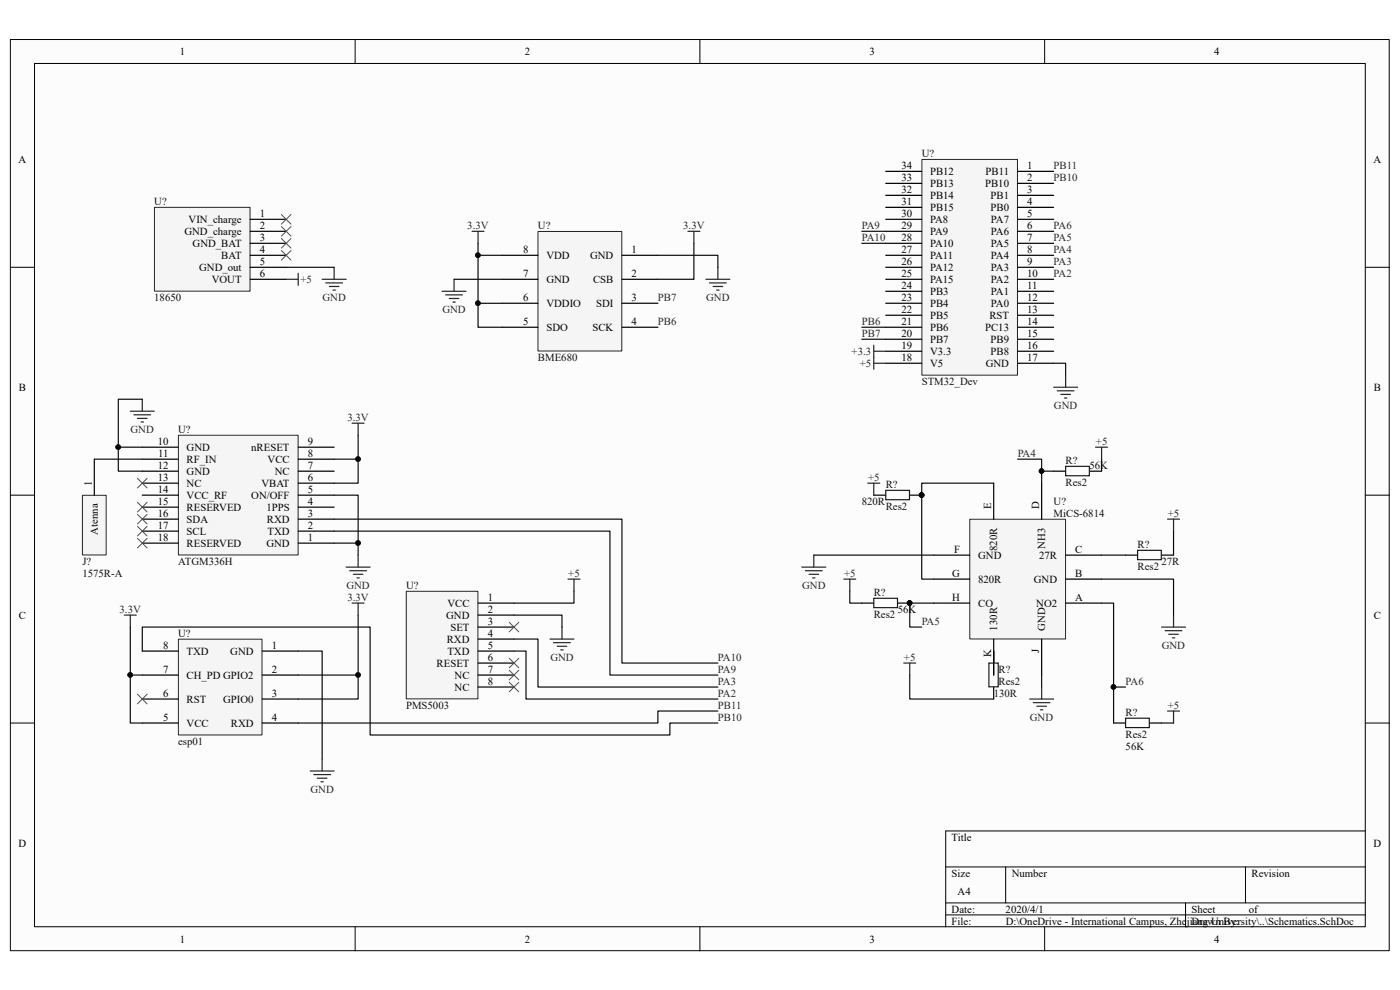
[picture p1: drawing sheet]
<svg xmlns="http://www.w3.org/2000/svg" width="297mm" height="210mm" viewBox="0 0 297 210" stroke-linecap="round" stroke-linejoin="round" font-family="sans-serif">
<path d="M2.2 8.4h292.5v193.3h-292.5z" fill="#fcfcfc"/>
<path d="M2.2 8.4h292.5v193.3h-292.5z" fill="none" stroke="#000" stroke-width=".21"/>
<path d="M7.4 13.5h282.2v183.1h-282.2z" fill="#fcfcfc"/>
<g fill="none" stroke="#000" stroke-width=".21">
<path d="M7.3 13.5h282.3v183.1h-282.3zM75.3 8.4v5.1M148.5 8.4v5.1M221.6 8.4v5.1M2.2 56.7h5.1M289.7 56.7h5.1M2.2 105h5.1M289.7 105h5.1M2.2 153.4h5.1M289.7 153.4h5.1M289.7 176.3h-89.1v20.3M75.3 196.6v5.1"/>
<path d="M148.5 196.6v5.1M200.6 183.9h89.1M200.6 191.5h89.1M200.6 194.1h89.1M213.4 183.9v7.6M221.6 196.6v5.1M251.5 191.5v5.1M264.2 183.9v7.6"/>
</g>
<path d="M195.6 33.9h20.3v45.7h-20.3z" fill="#f5f5f5"/>
<path d="M195.6 33.8h20.3v45.8h-20.3z" fill="none" stroke="#262626" stroke-width=".21"/>
<g fill="none" stroke="#000" stroke-width=".25">
<path d="M187.9 36.4h7.6M187.9 38.9h7.6M215.9 36.4h7.6M215.9 38.9h7.6M187.9 41.4h7.6M187.9 44h7.6M187.9 46.5h7.6M187.9 49.1h7.6M187.9 51.6h7.6M187.9 54.2h7.6M187.9 56.7h7.6M187.9 59.2h7.6"/>
<path d="M215.9 41.4h7.6M215.9 44h7.6M215.9 46.5h7.6M215.9 49.1h7.6M215.9 51.6h7.6M215.9 54.2h7.6M215.9 56.7h7.6M215.9 59.2h7.6M187.9 61.8h7.6M187.9 64.3h7.6M187.9 66.9h7.6M187.9 69.4h7.6"/>
<path d="M187.9 72h7.6M187.9 74.5h7.6M187.9 77.1h7.6M215.9 61.8h7.6M215.9 64.3h7.6M215.9 66.9h7.6M215.9 69.4h7.6M215.9 72h7.6M215.9 74.5h7.6M215.9 77.1h7.6"/>
</g>
<path d="M32.8 44h20.2v17.8h-20.2z" fill="#f5f5f5"/>
<path d="M32.8 44h20.2v17.8h-20.2z" fill="none" stroke="#262626" stroke-width=".21"/>
<path d="M53.1 46.5h7.6M53.1 49.1h7.6M53.1 51.6h7.6M53.1 54.2h7.6M53.1 56.7h7.6M53.1 59.2h7.6" fill="none" stroke="#000" stroke-width=".25"/>
<g fill="none" stroke="#262626" stroke-width=".25">
<path d="M60.7 59.2h2.6M63.3 58v2.5M68.3 59.2h5.1M70.9 56.7v2.5M69.1 60h3.6M69.9 60.8h2M70.6 61.5h.5M185.4 75.8v2.5M185.4 77.1h2.5M226.1 79.6v2.5M223.5 82.1h5.1M224.3 82.9h3.6"/>
<path d="M225.1 83.7h2M225.8 84.4h.5"/>
</g>
<path d="M59.7 50.6l2 2M59.7 53.1l2 2.1M59.7 48.1l2 2M59.7 45.5l2 2M61.7 50.6l-2 2M61.7 53.1l-2 2.1M61.7 48.1l-2 2M61.7 45.5l-2 2" fill="none" stroke="#4c4c4c" stroke-width=".21"/>
<path d="M37.9 92.4h25.3v25.3h-25.3z" fill="#f5f5f5"/>
<path d="M37.8 92.3h25.4v25.4h-25.4z" fill="none" stroke="#262626" stroke-width=".21"/>
<g fill="none" stroke="#000" stroke-width=".25">
<path d="M30.2 100h7.6M30.2 97.4h7.6M30.2 94.9h7.6M63.3 100h7.6M63.3 97.4h7.6M63.3 94.9h7.6M30.2 115.2h7.6M30.2 112.7h7.6M30.2 110.1h7.6M30.2 107.6h7.6M30.2 105h7.6M30.2 102.5h7.6"/>
<path d="M63.3 115.2h7.6M63.3 112.7h7.6M63.3 110.1h7.6M63.3 107.6h7.6M63.3 105h7.6M63.3 102.5h7.6"/>
</g>
<path d="M37.9 135.6h17.7v20.3h-17.7z" fill="#f5f5f5"/>
<path d="M37.8 135.6h17.8v20.3h-17.8z" fill="none" stroke="#262626" stroke-width=".21"/>
<path d="M30.2 138.1h7.6M55.6 138.1h7.7M30.2 143.2h7.6M30.2 148.3h7.6M30.2 153.4h7.6M55.6 143.2h7.7M55.6 148.3h7.7M55.6 153.4h7.7" fill="none" stroke="#000" stroke-width=".25"/>
<path d="M86.2 125.5h15.2v22.8h-15.2z" fill="#f5f5f5"/>
<path d="M86.2 125.4h15.2v22.9h-15.2z" fill="none" stroke="#262626" stroke-width=".21"/>
<path d="M101.4 127.9h7.6M101.4 130.5h7.6M101.4 133h7.6M101.4 135.6h7.6M101.4 138.1h7.6M101.4 140.7h7.6M101.4 143.2h7.6M101.4 145.7h7.6" fill="none" stroke="#000" stroke-width=".25"/>
<g fill="none" stroke="#262626" stroke-width=".25">
<path d="M27.6 87.2h5.1M28.4 88h3.6M29.2 88.8h2M29.9 89.5h.5M30.2 84.7v2.5M74.7 89.8h2.5M76 89.8v2.5M76 117.8v2.5M26.4 130.5h2.5M27.6 130.5v2.5M73.4 120.3h5.1M74.2 121.1h3.6"/>
<path d="M74.7 127.9h2.5M75 121.8h2M75.7 122.6h.5M76 127.9v2.6M116.7 135.6h5.1M117.4 136.3h3.6M118.2 137.1h2M119 137.9h.5M119.2 133v2.6M120.5 122.9h2.5M121.8 122.9v2.5M65.8 163.6h5.1"/>
<path d="M66.6 164.3h3.5M67.3 165.1h2.1M68.1 165.8h.5M68.3 161v2.6"/>
</g>
<path d="M17.5 105.1h5v12.6h-5z" fill="#f5f5f5"/>
<path d="M17.5 105.1h5v12.6h-5z" fill="none" stroke="#262626" stroke-width=".21"/>
<path d="M20 97.4v7.6" fill="none" stroke="#000" stroke-width=".25"/>
<g fill="none" stroke="#4c4c4c" stroke-width=".21">
<path d="M29.2 114.2l2 2M29.2 111.7l2 2M29.2 109.1l2 2M29.2 106.6l2 2M29.2 101.5l2 2M31.2 114.2l-2 2M31.2 111.7l-2 2M31.2 109.1l-2 2M31.2 106.6l-2 2M31.2 101.5l-2 2M108 139.6l2.1 2.1M108 132l2.1 2"/>
<path d="M110.1 139.6l-2.1 2.1M110.1 132l-2.1 2M29.2 147.3l2 2M31.2 147.3l-2 2M108 144.7l2.1 2.1M108 142.2l2.1 2M110.1 144.7l-2.1 2.1M110.1 142.2l-2.1 2"/>
</g>
<path d="M205.8 110.2h20.3v25.4h-20.3z" fill="#f5f5f5"/>
<path d="M205.7 110.2h20.4v25.4h-20.4z" fill="none" stroke="#262626" stroke-width=".21"/>
<g fill="none" stroke="#000" stroke-width=".25">
<path d="M223.5 100h2.6M231.2 100h2.5M185.4 105h2.5M193 105h2.5M198.1 117.8h7.6M210.8 102.5v7.6M221 102.5v7.6M226.1 117.8h7.6M238.8 117.8h2.5M246.4 117.8h2.6M182.8 127.9h2.6M190.5 127.9h2.5"/>
<path d="M198.1 127.9h7.6M198.1 122.9h7.6M210.8 135.6v7.6M221 135.6v7.6M226.1 127.9h7.6M226.1 122.9h7.6M210.8 145.7v2.6M236.2 153.4h2.6M243.9 153.4h2.5"/>
</g>
<g fill="none" stroke="#262626" stroke-width=".25">
<path d="M232.4 94.9h2.6M233.7 94.9v2.5M172.6 117.8v2.5M184.1 102.5h2.5M185.4 102.5v2.5M247.7 110.1h2.5M249 110.1v2.6M170.1 120.3h5.1M170.9 121.1h3.5M171.6 121.8h2.1M172.4 122.6h.5M179 122.9h2.6"/>
<path d="M180.3 122.9v2.5M246.4 133h5.1M247.2 133.8h3.5M248 134.6h2M248.7 135.3h.5M249 130.5v2.5M191.7 140.7h2.6M193 140.7v2.5M218.4 148.3h5.1M219.2 149.1h3.6M220 149.8h2M220.7 150.6h.5"/>
<path d="M221 145.7v2.6M247.7 150.8h2.5M249 150.8v2.6"/>
</g>
<path d="M226.1 98.9h5v2h-5zM187.9 104h5.1v2h-5.1zM241.3 116.7h5.1v2h-5.1zM185.4 126.9h5v2h-5zM209.8 140.7h2v5h-2zM238.8 152.4h5v1.9h-5z" fill="none" stroke="#1c1c1c" stroke-width=".25"/>
<g fill="#0e0e0e" stroke="#0e0e0e" stroke-width=".21">
<circle cx="195.5" cy="105" r=".48"/>
<circle cx="193" cy="127.9" r=".48"/>
</g>
<path d="M114.2 49.1h17.7v25.4h-17.7z" fill="#f5f5f5"/>
<path d="M114.1 49.1h17.8v25.4h-17.8z" fill="none" stroke="#262626" stroke-width=".21"/>
<path d="M106.5 54.2h7.6M106.5 59.2h7.6M131.9 54.2h7.7M131.9 59.2h7.7M106.5 64.3h7.6M106.5 69.4h7.6M131.9 64.3h7.7M131.9 69.4h7.7" fill="none" stroke="#000" stroke-width=".25"/>
<g fill="none" stroke="#262626" stroke-width=".25">
<path d="M96.3 59.2v2.6M100.1 49.1h2.6M101.4 49.1v2.5M145.9 49.1h2.6M147.2 49.1v2.5M149.8 59.2h5M152.3 56.7v2.5M93.8 61.8h5.1M94.5 62.6h3.6M95.3 63.3h2M96.1 64.1h.5M150.5 60h3.6"/>
<path d="M151.3 60.8h2M152 61.5h.6M185.4 73.2v2.6M185.4 74.5h2.5"/>
</g>
<g fill="none" stroke="#0e0e0e" stroke-width=".25">
<path d="M60.7 56.7h10.2M96.3 59.2h10.2M101.4 51.6v2.6h5.1M101.4 54.2v10.1h5.1M139.6 54.2h12.7v2.5M147.2 51.6v7.6h-7.6M182.8 51.6h5.1M182.8 49.1h5.1M101.4 64.3v5.1h5.1M182.8 69.4h5.1M182.8 72h5.1M223.5 77.1h2.6v2.5"/>
<path d="M20 97.4h10.2M25.1 94.9v5.1h5.1M30.2 84.7h-5.1v10.2h5.1M70.9 97.4h5.1M76 92.3v10.2h-5.1M215.9 97.4h5.1v5.1M221 100h2.5M233.7 97.4v2.6M70.9 115.2h5.1v2.6M70.9 105h5.1v10.2M70.9 110.1h61v30.6h20.4M70.9 112.7h58.5v30.5h22.9"/>
<path d="M172.6 117.8h25.5M210.8 102.5h-15.3v20.4h2.6M233.7 117.8h5.1M249 112.7v5.1M27.6 133v20.4h2.6M30.2 138.1v-5.1h48.3v22.9h63.6v-2.5h10.2M63.3 138.1h5v22.9M76 130.5v17.8h-12.7M109 130.5h10.2v2.5M109 135.6h5.1v10.1h38.2M109 138.1h2.6v10.2h40.7M121.8 125.4v2.5h-12.8"/>
<path d="M180.3 125.4v2.5h2.5M198.1 127.9h-5.1v5.1h2.5M210.8 138.1v5.1M233.7 122.9h15.3v7.6M233.7 127.9h2.5v25.5M27.6 143.2h2.6M63.3 143.2h12.7M152.3 150.8h-12.7v2.6h-76.3M193 143.2v5.1h17.8M221 143.2v2.5M236.2 145.7h2.6M246.4 153.4h2.6"/>
</g>
<g fill="#0e0e0e" stroke="#0e0e0e" stroke-width=".21">
<circle cx="27.6" cy="143.2" r=".48"/>
<circle cx="25.1" cy="94.8" r=".48"/>
<circle cx="76" cy="115.2" r=".48"/>
<circle cx="76" cy="97.4" r=".48"/>
<circle cx="76" cy="143.2" r=".48"/>
<circle cx="195.5" cy="105" r=".48"/>
<circle cx="221" cy="99.9" r=".48"/>
<circle cx="193" cy="127.9" r=".48"/>
<circle cx="236.2" cy="145.7" r=".48"/>
<circle cx="101.4" cy="54.1" r=".48"/>
<circle cx="101.4" cy="64.3" r=".48"/>
</g>
<g font-size="2.3">
<text x="38.2" y="11.7">1</text>
<text x="111.3" y="11.7">2</text>
<text x="184.5" y="11.7">3</text>
<text x="257.6" y="11.7">4</text>
<text x="3.9" y="34.6">A</text>
<text x="191.2" y="35.9">34</text>
<text x="217.9" y="35.9">1</text>
<text x="291.4" y="34.6">A</text>
<text x="191.2" y="40.9">32</text>
<text x="191.2" y="38.4">33</text>
<text x="197.3" y="39.7">PB13</text>
<text x="197.3" y="37.1">PB12</text>
<text x="209" y="39.7">PB10</text>
<text x="209.1" y="37.1">PB11</text>
<text x="217.9" y="38.4">2</text>
<text x="217.9" y="40.9">3</text>
<text x="40" y="47.3">VIN_charge</text>
<text x="55.1" y="46">1</text>
<text x="191.2" y="46">30</text>
<text x="191.2" y="43.5">31</text>
<text x="197.3" y="47.3">PA8</text>
<text x="197.3" y="44.7">PB15</text>
<text x="197.3" y="42.2">PB14</text>
<text x="210.1" y="42.2">PB1</text>
<text x="210.1" y="44.7">PB0</text>
<text x="210.2" y="47.3">PA7</text>
<text x="217.9" y="43.5">4</text>
<text x="217.9" y="46">5</text>
<text x="39.1" y="49.8">GND_charge</text>
<text x="40.9" y="52.4">GND_BAT</text>
<text x="55.1" y="48.6">2</text>
<text x="55.1" y="51.1">3</text>
<text x="55.1" y="53.7">4</text>
<text x="111" y="53.7">8</text>
<text x="134" y="53.7">1</text>
<text x="191.2" y="53.7">27</text>
<text x="191.2" y="51.1">28</text>
<text x="191.2" y="48.6">29</text>
<text x="197.3" y="52.4">PA10</text>
<text x="197.3" y="49.8">PA9</text>
<text x="210.2" y="49.8">PA6</text>
<text x="210.2" y="52.4">PA5</text>
<text x="217.9" y="48.6">6</text>
<text x="217.9" y="51.1">7</text>
<text x="217.9" y="53.7">8</text>
<text x="42.2" y="57.5">GND_out</text>
<text x="46.9" y="54.9">BAT</text>
<text x="55.1" y="56.2">5</text>
<text x="55.1" y="58.8">6</text>
<text x="111" y="58.8">7</text>
<text x="115.9" y="54.9">VDD</text>
<text x="125.2" y="54.9">GND</text>
<text x="134" y="58.8">2</text>
<text x="191.2" y="58.8">25</text>
<text x="191.2" y="56.2">26</text>
<text x="197.3" y="57.5">PA12</text>
<text x="197.3" y="54.9">PA11</text>
<text x="210.2" y="54.9">PA4</text>
<text x="210.2" y="57.5">PA3</text>
<text x="217.9" y="56.2">9</text>
<text x="217.9" y="58.8">10</text>
<text x="44.9" y="60">VOUT</text>
<text x="111" y="63.8">6</text>
<text x="115.9" y="65.1">VDDIO</text>
<text x="115.9" y="60">GND</text>
<text x="125.8" y="60">CSB</text>
<text x="126.4" y="65.1">SDI</text>
<text x="134" y="63.8">3</text>
<text x="191.2" y="63.8">23</text>
<text x="191.2" y="61.3">24</text>
<text x="197.3" y="65.1">PB4</text>
<text x="197.3" y="62.6">PB3</text>
<text x="197.3" y="60">PA15</text>
<text x="210.2" y="60">PA2</text>
<text x="210.2" y="62.6">PA1</text>
<text x="210.2" y="65.1">PA0</text>
<text x="217.9" y="61.3">11</text>
<text x="217.9" y="63.8">12</text>
<text x="111" y="68.9">5</text>
<text x="115.9" y="70.2">SDO</text>
<text x="125.7" y="70.2">SCK</text>
<text x="134" y="68.9">4</text>
<text x="191.2" y="71.5">20</text>
<text x="191.2" y="68.9">21</text>
<text x="191.2" y="66.4">22</text>
<text x="197.3" y="70.2">PB6</text>
<text x="197.3" y="67.6">PB5</text>
<text x="209" y="70.2">PC13</text>
<text x="209.9" y="67.6">RST</text>
<text x="217.9" y="66.4">13</text>
<text x="217.9" y="68.9">14</text>
<text x="217.9" y="71.5">15</text>
<text x="191.2" y="76.6">18</text>
<text x="191.2" y="74">19</text>
<text x="197.3" y="77.9">V5</text>
<text x="197.3" y="75.3">V3.3</text>
<text x="197.3" y="72.7">PB7</text>
<text x="209.1" y="77.9">GND</text>
<text x="210.1" y="72.7">PB9</text>
<text x="210.1" y="75.3">PB8</text>
<text x="217.9" y="74">16</text>
<text x="217.9" y="76.6">17</text>
<text x="4" y="82.9">B</text>
<text x="291.5" y="82.9">B</text>
<text x="33.5" y="94.4">10</text>
<text x="39.6" y="95.6">GND</text>
<text x="53.3" y="95.6">nRESET</text>
<text x="65.3" y="94.4">9</text>
<text x="33.5" y="99.4">12</text>
<text x="33.5" y="102">13</text>
<text x="33.6" y="96.9">11</text>
<text x="39.6" y="98.2">RF_IN</text>
<text x="39.6" y="100.7">GND</text>
<text x="56.8" y="98.2">VCC</text>
<text x="58.3" y="100.7">NC</text>
<text x="65.3" y="102">6</text>
<text x="65.3" y="99.4">7</text>
<text x="65.3" y="96.9">8</text>
<text x="19.5" y="103" transform="rotate(-90 19.5 103)">1</text>
<text x="33.5" y="104.6">14</text>
<text x="33.5" y="107.1">15</text>
<text x="39.6" y="103.3">NC</text>
<text x="39.6" y="105.8">VCC_RF</text>
<text x="53.3" y="105.8">ON/OFF</text>
<text x="55.5" y="103.3">VBAT</text>
<text x="65.3" y="107.1">4</text>
<text x="65.3" y="104.6">5</text>
<text x="20.8" y="113.5" transform="rotate(-90 20.8 113.5)">Atenna</text>
<text x="33.5" y="109.6">16</text>
<text x="33.5" y="112.2">17</text>
<text x="39.6" y="108.4">RESERVED</text>
<text x="39.6" y="110.9">SDA</text>
<text x="39.6" y="113.5">SCL</text>
<text x="56.5" y="108.4">1PPS</text>
<text x="56.6" y="110.9">RXD</text>
<text x="56.8" y="113.5">TXD</text>
<text x="65.3" y="112.2">2</text>
<text x="65.3" y="109.6">3</text>
<text x="210.3" y="108.1" transform="rotate(-90 210.3 108.1)">E</text>
<text x="220.5" y="108.1" transform="rotate(-90 220.5 108.1)">D</text>
<text x="33.5" y="114.7">18</text>
<text x="39.6" y="116">RESERVED</text>
<text x="56.5" y="116">GND</text>
<text x="65.3" y="114.7">1</text>
<text x="202.4" y="117.3">F</text>
<text x="207.5" y="118.5">GND</text>
<text x="211.6" y="116.9" transform="rotate(-90 211.6 116.9)">820R</text>
<text x="220.5" y="118.5">27R</text>
<text x="221.7" y="116.4" transform="rotate(-90 221.7 116.4)">NH3</text>
<text x="228.1" y="117.3">C</text>
<text x="202" y="122.3">G</text>
<text x="207.5" y="123.6">820R</text>
<text x="219.3" y="123.6">GND</text>
<text x="228.1" y="122.3">B</text>
<text x="4" y="131.3">C</text>
<text x="94.7" y="131.3">GND</text>
<text x="94.9" y="128.7">VCC</text>
<text x="103.5" y="127.4">1</text>
<text x="103.5" y="130">2</text>
<text x="202" y="127.4">H</text>
<text x="207.5" y="128.7">CO</text>
<text x="219.8" y="128.7">NO2</text>
<text x="228.1" y="127.4">A</text>
<text x="291.5" y="131.3">C</text>
<text x="34.6" y="137.6">8</text>
<text x="57.7" y="137.6">1</text>
<text x="94.8" y="136.4">RXD</text>
<text x="95.5" y="133.8">SET</text>
<text x="103.5" y="132.5">3</text>
<text x="103.5" y="135.1">4</text>
<text x="103.5" y="137.6">5</text>
<text x="211.6" y="133.8" transform="rotate(-90 211.6 133.8)">130R</text>
<text x="221.7" y="133.8" transform="rotate(-90 221.7 133.8)">GND</text>
<text x="34.6" y="142.7">7</text>
<text x="39.6" y="144">CH_PD GPIO2</text>
<text x="39.6" y="138.9">TXD</text>
<text x="48.9" y="138.9">GND</text>
<text x="57.7" y="142.7">2</text>
<text x="92.6" y="141.4">RESET</text>
<text x="94.9" y="138.9">TXD</text>
<text x="96.4" y="144">NC</text>
<text x="103.5" y="140.2">6</text>
<text x="103.5" y="142.7">7</text>
<text x="210.3" y="139.3" transform="rotate(-90 210.3 139.3)">K</text>
<text x="220.5" y="138.5" transform="rotate(-90 220.5 138.5)">J</text>
<text x="34.6" y="147.8">6</text>
<text x="39.6" y="149.1">RST</text>
<text x="47.3" y="149.1">GPIO0</text>
<text x="57.7" y="147.8">3</text>
<text x="96.4" y="146.5">NC</text>
<text x="103.5" y="145.2">8</text>
<text x="34.6" y="152.9">5</text>
<text x="39.6" y="154.1">VCC</text>
<text x="49" y="154.1">RXD</text>
<text x="57.7" y="152.9">4</text>
<text x="3.9" y="179.6">D</text>
<text x="201.9" y="178.3">Title</text>
<text x="291.4" y="179.6">D</text>
<text x="201.9" y="186">Size</text>
<text x="214.6" y="186">Number</text>
<text x="265.5" y="186">Revision</text>
<text x="203.2" y="189.8">A4</text>
<text x="201.9" y="193.6">Date:</text>
<text x="201.9" y="196.1">File:</text>
<text x="213.3" y="193.6">2020/4/1</text>
<text x="213.4" y="196.1">D:\OneDrive - International Campus, Zhejiang University\..\Schematics.SchDoc</text>
<text x="252.8" y="193.6">Sheet</text>
<text x="252.8" y="196.1">Drawn By:</text>
<text x="265" y="193.6">of</text>
<text x="38.2" y="199.9">1</text>
<text x="111.3" y="199.9">2</text>
<text x="184.5" y="199.9">3</text>
<text x="257.6" y="199.9">4</text>
</g>
<g font-size="2.3" fill="#0e0e0e">
<text x="195.5" y="33.3">U?</text>
<text x="32.7" y="43.5">U?</text>
<text x="114.1" y="48.6">U?</text>
<text x="32.7" y="63.8">18650</text>
<text x="114.1" y="76.6">BME680</text>
<text x="195.5" y="81.7">STM32_Dev</text>
<text x="37.8" y="91.8">U?</text>
<text x="226.1" y="98.4">R?</text>
<text x="231.1" y="99.4">56K</text>
<text x="182.8" y="107.1">820R</text>
<text x="187.9" y="103.5">R?</text>
<text x="223.5" y="107.1">U?</text>
<text x="226.1" y="103">Res2</text>
<text x="187.9" y="108.1">Res2</text>
<text x="223.5" y="109.6">MiCS-6814</text>
<text x="17.5" y="119.8">J?</text>
<text x="37.8" y="119.8">ATGM336H</text>
<text x="241.3" y="116.2">R?</text>
<text x="246.4" y="119.8">27R</text>
<text x="17.5" y="122.3">1575R-A</text>
<text x="86.1" y="124.9">U?</text>
<text x="241.3" y="120.8">Res2</text>
<text x="185.4" y="126.4">R?</text>
<text x="185.4" y="131">Res2</text>
<text x="190.5" y="130">56K</text>
<text x="37.8" y="135.1">U?</text>
<text x="211.8" y="142.7">R?</text>
<text x="210.8" y="147.8">130R</text>
<text x="211.8" y="145.2">Res2</text>
<text x="86.1" y="150.3">PMS5003</text>
<text x="238.8" y="151.8">R?</text>
<text x="37.8" y="158">esp01</text>
<text x="238.8" y="159">56K</text>
<text x="238.8" y="156.5">Res2</text>
</g>
<g font-size="2.3" fill="#262626">
<text x="223.5" y="35.9">PB11</text>
<text x="223.5" y="38.4">PB10</text>
<text x="99.1" y="48.6">3.3V</text>
<text x="144.9" y="48.6">3.3V</text>
<text x="182.8" y="48.6">PA9</text>
<text x="182.8" y="51.1">PA10</text>
<text x="223.5" y="53.7">PA4</text>
<text x="223.5" y="51.1">PA5</text>
<text x="223.5" y="48.6">PA6</text>
<text x="223.5" y="58.8">PA2</text>
<text x="223.5" y="56.2">PA3</text>
<text x="63.8" y="60">+5</text>
<text x="68.4" y="63.8">GND</text>
<text x="139.6" y="63.8">PB7</text>
<text x="149.8" y="63.8">GND</text>
<text x="93.9" y="66.4">GND</text>
<text x="139.6" y="68.9">PB6</text>
<text x="182.8" y="71.5">PB7</text>
<text x="182.8" y="68.9">PB6</text>
<text x="180.7" y="75.3">+3.3</text>
<text x="182.4" y="77.9">+5</text>
<text x="73.7" y="89.3">3.3V</text>
<text x="223.6" y="86.7">GND</text>
<text x="27.7" y="91.8">GND</text>
<text x="232.5" y="94.4">+5</text>
<text x="184.1" y="102">+5</text>
<text x="215.9" y="96.9">PA4</text>
<text x="247.7" y="109.6">+5</text>
<text x="73.5" y="124.9">GND</text>
<text x="120.6" y="122.3">+5</text>
<text x="170.2" y="124.9">GND</text>
<text x="179.1" y="122.3">+5</text>
<text x="25.4" y="130">3.3V</text>
<text x="73.7" y="127.4">3.3V</text>
<text x="195.5" y="132.5">PA5</text>
<text x="246.5" y="137.6">GND</text>
<text x="116.8" y="140.2">GND</text>
<text x="152.3" y="140.2">PA10</text>
<text x="152.3" y="142.7">PA9</text>
<text x="191.8" y="140.2">+5</text>
<text x="152.3" y="145.2">PA3</text>
<text x="152.3" y="147.8">PA2</text>
<text x="238.8" y="145.2">PA6</text>
<text x="152.3" y="150.3">PB11</text>
<text x="152.3" y="152.9">PB10</text>
<text x="218.5" y="152.9">GND</text>
<text x="247.7" y="150.3">+5</text>
<text x="65.9" y="168.1">GND</text>
</g>
</svg>
